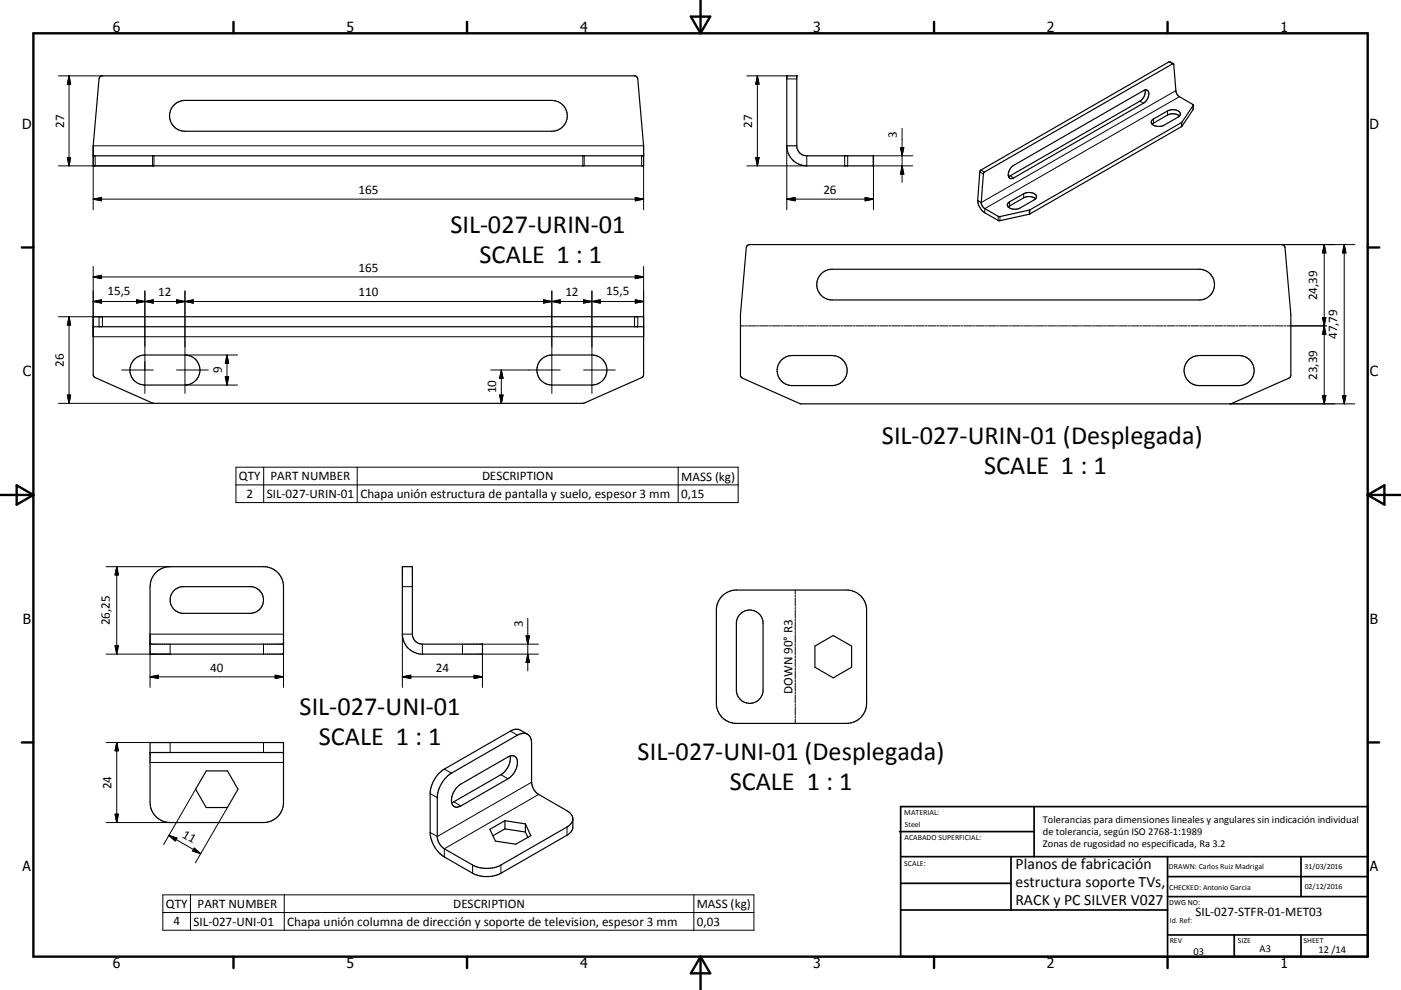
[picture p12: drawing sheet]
<svg xmlns="http://www.w3.org/2000/svg" width="420mm" height="297mm" viewBox="0 0 420 297" stroke-linecap="round" stroke-linejoin="round" font-family="sans-serif">
<g fill="none" stroke="#000" stroke-width=".36">
<path d="M350.7 18.5h.1M350.7 18.5l-56.7 32.6-.2 .5-.7 8.6M350.7 18.5l1.1 .6M351.8 19.1l.7 8.1a2.26 2.26 0 0 0 1.1 1.8l4.1 2.4v1.4M351.8 19.1l-56.7 32.5-.3 .5-.6 8.7M30.1 22.9l.4-.1h159.9l.5 .3 .3 .6 1.8 20v6.1h-165.1v-6.1l1.8-20zM52.2 31.5l1.2-.9 2.1-.5h109.9a4.6 4.6 0 0 1 4.7 4.7 4.6 4.6 0 0 1-4.7 4.6h-109.9a4.6 4.6 0 0 1-4.3-2.9 4.6 4.6 0 0 1 1-5zM343.3 27a3.3 3.3 0 0 1-1.6 3.4l-39.3 22.6M343.3 27a1.15 1.15 0 0 1 1.1 .6 1.15 1.15 0 0 1 0 1.2 3.6 3.6 0 0 1-1.6 2.2l-38.9 22.4a.94 .94 0 0 1-1.5-.4M343.3 27l-39.4 22.6a3.3 3.3 0 0 0-1.5 3.4M345.6 35.9l4.4-2.6a2.93 2.93 0 0 1 3.9 .7l-.1 .6-.3 .4-4.5 2.6a2.66 2.66 0 0 1-3.9-1zM353.6 34.8a3.3 3.3 0 0 0-3.6-.3l-4.6 2.8"/>
<path d="M357.7 32.8l-3.4 5.2-45.6 26.2-9.2 2-4.2-2.4a4.8 4.8 0 0 1-2.2-3.6M357.7 31.5l-3.5 5.3-45.4 26.2-9.2 2-4.3-2.4a2.29 2.29 0 0 1-1.1-1.8M357.7 32.8h.1M27.9 46.7h165.1M235.9 43.7a6 6 0 0 0 6 6.1h20v-3.1h-20a2.96 2.96 0 0 1-3-3M235.9 43.7v-20.9h3v20.9M235.9 43.7h3M310.5 59.6a3.4 3.4 0 0 0-3.6-.3l-4.6 2.8M224 73.7l.7-.3 160 .1 .6 .8 1.7 20.1v18.4l-.6 .6-17.6 7.8-129-.1-17.2-7.7-.6-.6v-18.4l1.7-20.1zM293.1 60.2l1.1 .6M302.3 60.9l4.6-2.8a2.94 2.94 0 0 1 3.8 .7l-.1 .6-.3 .4-4.5 2.6a2.62 2.62 0 0 1-3.8-.9zM27.9 95h165.1v17.4l-.6 .9-17.7 7.7h-128.5l-18-8-.3-.6z"/>
<path d="M27.9 98h165.1M246.2 82.1l1.8-1.1 1.5-.2h110a4.6 4.6 0 0 1 4.6 4.6 4.6 4.6 0 0 1-4.6 4.6h-110a4.6 4.6 0 0 1-4.3-2.8 4.6 4.6 0 0 1 1-5.1zM40.2 107.9l1.2-.9 1.5-.5h12.6a4.5 4.5 0 0 1 4.5 4.5 4.5 4.5 0 0 1-4.5 4.5h-12.1a4.5 4.5 0 0 1-4.1-2.7 4.5 4.5 0 0 1 .9-4.9zM162.2 107.9l1.2-.9 1.5-.5h12.6a4.5 4.5 0 0 1 4.5 4.5 4.5 4.5 0 0 1-4.5 4.5h-12.1a4.5 4.5 0 0 1-4.1-2.7 4.5 4.5 0 0 1 .9-4.9zM234.2 108.1l1.3-1 2-.4h12a4.5 4.5 0 0 1 4.5 4.5 4.5 4.5 0 0 1-4.5 4.5h-12a4.5 4.5 0 0 1-4.1-2.8 4.5 4.5 0 0 1 .8-4.8zM356.2 108.1l1.3-1 2-.4h12a4.5 4.5 0 0 1 4.5 4.5 4.5 4.5 0 0 1-4.5 4.5h-12a4.5 4.5 0 0 1-4.1-2.7 4.5 4.5 0 0 1 .8-4.9zM46.8 171.8a5.9 5.9 0 0 1 4.2-1.8h28a6 6 0 0 1 6 6v20.2h-40v-20.2a5.9 5.9 0 0 1 1.8-4.2zM52 177.4l1.1-.9 1.4-.5h20.5a4 4 0 0 1 4 4 4 4 0 0 1-4 4h-20a4 4 0 0 1-3.6-2.4 4 4 0 0 1 .6-4.2zM120.6 170h3v20.3a3 3 0 0 0 3 3h18v2.9h-18a6 6 0 0 1-6-5.9zM216.5 178.8a6.1 6.1 0 0 1 4.3-1.8h33a6 6 0 0 1 6 6v28a6 6 0 0 1-6 6h-33a6 6 0 0 1-6-6v-28a6 6 0 0 1 1.7-4.2zM45 193.3h40M222.1 184a4 4 0 0 1 4.3-.6 4 4 0 0 1 2.4 3.6v20a4 4 0 0 1-4 4 4 4 0 0 1-4-4v-20.5l.4-1.3z"/>
<path d="M244.3 193.8l5.5-3.1 5.5 3.1v6.4l-5.5 3.2-5.5-3.2zM45 222.8h40v18a6 6 0 0 1-6 6h-28a6 6 0 0 1-6-6zM45 225.8h40M61.8 231.3h6.4l3.2 5.5-3.2 5.5h-6.4l-3.1-5.5zM137.2 236l1-.8 14.1-8.1a1.79 1.79 0 0 1 2.2-.1 1.79 1.79 0 0 1 .6 2.1 6.2 6.2 0 0 1-2.8 4.5l-14.1 8.2a1.8 1.8 0 0 1-2.2 0 1.8 1.8 0 0 1-.6-2.1 6.1 6.1 0 0 1 1.8-3.7zM152.9 226.8a5.9 5.9 0 0 1-2.7 5.6l-14.8 8.5M158.1 220.3l-2.1-1.2a2.95 2.95 0 0 0-3 .2l-19.8 11.4a9.4 9.4 0 0 0-4.2 7.4v11.6a9.3 9.3 0 0 0 4.2 7.4l8.5 4.9a9.4 9.4 0 0 0 8.5 0l19.8-11.4a3 3 0 0 0 1.7-2.5v-2.4M158.1 220.3a2.96 2.96 0 0 0-3 .3l-19.8 11.4a9.4 9.4 0 0 0-4.2 7.3v12a4.9 4.9 0 0 0 2.1 3.3l8.5 4.9a9.4 9.4 0 0 0 8.5 0l19.8-11.4a3 3 0 0 0 1.7-2.4M158.1 220.3a2.94 2.94 0 0 1 1.3 2.7v11.7a4.7 4.7 0 0 0 2.1 3.6l8.5 4.9a3 3 0 0 1 1.7 2.5M151.4 246.2l-4.5 2.6 1.6 3.5 6.1 1 4.5-2.6-1.6-3.5M151.4 248.7l-3.6 2M151.4 246.2v2.5"/>
<path d="M151.4 248.7l6.1 .9M151.4 246.2l6.1 1M157.5 247.2v2.4M157.5 249.6l.8 1.6"/>
</g>
<g fill="none" stroke="#000" stroke-width=".3">
<path d="M350.5 18.5l1 .7M17.5 22.8h13.2M20.7 22.8v27M20.7 22.8l.5 2.5h-1zM223.9 22.8h12M227.1 22.8l.5 2.5h-1zM227.1 22.8v27M235.9 23.7h3M270.5 38.5v16.2M341.7 30.4l1.1 .6M345.8 35.7v1.3M350 33.3v1.2"/>
<path d="M352.5 27.2l-58.3 33.6M353.6 29l-58.3 33.6v1.2M354.2 36.8v1.2M354.3 36.7v1.2M357.7 31.6v1.2M20.2 47.2h1l-.5 2.6zM27.9 59.7l2.6-.4v1zM27.9 59.7h165.1M28.5 46.7v3.1M45.7 46.7v3.1M46.2 46.7v3.1h-28.7M174.7 46.7v3.1"/>
<path d="M175.1 46.7v3.1M190.5 59.3l2.5 .4-2.5 .6zM192.4 46.7v3.1M226.6 47.2h1l-.5 2.6zM235.9 59.7h26M235.9 59.7l2.5-.4v1zM235.9 43.7v19.2M241.9 46.7v3.1h-18M253.2 46.7v3.1M254.1 46.7v3.1M259.4 59.3l2.5 .4-2.5 .6zM261.9 49.8v13.1"/>
<path d="M270 44.2h1l-.5 2.5zM270.5 49.8l.5 2.4h-1zM273.6 46.7h-11.8v3.1h11.8M293.8 51.6l1 .6M294.1 51l1 .6M302.8 52.8l1.1 .6M306.9 58.1v1.2M27.9 62.9v-19.2h165.1v19.2M27.9 79.9v21.1h165.1v-21.1M299.3 64.9v1.2M299.8 65v1.2M302.7 60.6v1.2"/>
<path d="M308.6 63v1.3M308.8 63v1.2M384.3 73.4h21.9M397 73.4v47.8M397 73.4l.5 2.5h-1zM403 73.4v47.8M403 73.4l.5 2.5h-1zM17.5 95h13.2v3M20.7 95v26M20.7 95l.5 2.5h-1zM27.9 83.1h165.1M27.9 83.1l2.6-.5v1z"/>
<path d="M27.9 90.5l2.6-.6v1zM27.9 90.5h165.1M29.7 95v3M40.9 89.9l2.5 .6-2.5 .4zM43.4 87.3v30.7M43.4 90.5l2.6-.6v1zM52.9 89.9l2.6 .6-2.6 .4zM55.5 90.5l2.4-.6v1zM55.5 87.3v30.7M163 89.9l2.4 .6-2.4 .4zM165.4 90.5l2.6-.6v1zM165.4 87.3v30.7"/>
<path d="M174.9 89.9l2.6 .6-2.6 .4zM177.5 87.3v30.7M177.5 90.5l2.4-.6v1zM190.2 95v3M190.5 82.6l2.5 .5-2.5 .5zM190.5 89.9l2.5 .6-2.5 .4zM191.2 95v3M222 97.8h1.2M223.5 97.8h.6M224.4 97.8h2.4M227.1 97.8h.6M228 97.8h2.3"/>
<path d="M230.7 97.8h.6M231.6 97.8h2.4M234.2 97.8h.6M235.2 97.8h2.3M237.8 97.8h.6M238.7 97.8h2.4M241.4 97.8h.6M242.3 97.8h2.4M245 97.8h.6M245.9 97.8h2.4M248.6 97.8h.6M249.5 97.8h2.4"/>
<path d="M252.2 97.8h.6M253.1 97.8h2.4M255.8 97.8h.6M256.7 97.8h2.4M259.4 97.8h.6M260.2 97.8h2.4M262.9 97.8h.7M263.9 97.8h2.3M266.5 97.8h.6M267.4 97.8h2.4M270.1 97.8h.6M271 97.8h2.4"/>
<path d="M273.7 97.8h.6M274.6 97.8h2.4M277.3 97.8h.6M278.2 97.8h2.4M280.9 97.8h.6M281.8 97.8h2.4M284.5 97.8h.6M285.4 97.8h2.4M288.1 97.8h.5M289 97.8h2.3M291.6 97.8h.6M292.5 97.8h2.4"/>
<path d="M295.2 97.8h.6M296.1 97.8h2.4M298.8 97.8h.6M299.7 97.8h2.4M302.4 97.8h.6M303.3 97.8h2.4M306 97.8h.6M306.9 97.8h2.4M309.6 97.8h.6M310.5 97.8h2.4M313.2 97.8h.6M314.1 97.8h2.4"/>
<path d="M316.7 97.8h.7M317.7 97.8h2.3M320.4 97.8h.5M321.2 97.8h2.4M323.9 97.8h.6M324.8 97.8h2.4M327.5 97.8h.6M328.4 97.8h2.4M331.1 97.8h.6M332 97.8h2.4M334.7 97.8h.6M335.6 97.8h2.4"/>
<path d="M338.3 97.8h.6M339.2 97.8h2.4M341.9 97.8h.6M342.8 97.8h2.3M345.4 97.8h.7M346.4 97.8h2.3M349 97.8h.6M349.9 97.8h2.4M352.6 97.8h.6M353.5 97.8h2.4M356.2 97.8h.6M357.1 97.8h2.4"/>
<path d="M359.8 97.8h.6M360.7 97.8h2.4M363.4 97.8h.6M364.3 97.8h2.4M367 97.8h.6M367.9 97.8h2.4M370.6 97.8h.6M371.5 97.8h2.3M374.2 97.8h.6M375 97.8h2.4M377.7 97.8h.6M378.6 97.8h2.4"/>
<path d="M381.3 97.8h.6M382.2 97.8h2.4M384.9 97.8h.6M385.8 97.8h11.8M396.5 95.3h1l-.5 2.5zM397 97.8l.5 2.5h-1zM20.2 118.5h1l-.5 2.5zM36.4 111h9.6M52.9 111h9.5M55.6 106.5h15.6M55.6 115.5h15.6M67.5 113h1.1l-.5 2.5z"/>
<path d="M68.1 106.5v9M68.1 106.5l.5 2.5h-1.1zM147.1 111h20.9M149.8 118.5h1l-.5 2.5zM150.3 111v10M150.3 111l.5 2.5h-1zM174.9 111h9.5M396.5 118.7h1l-.5 2.5zM402.5 118.7h1l-.5 2.5zM17.5 121h28.7M368.8 121.2h37.4M70.7 140.2h150.6v10.6h-150.6z"/>
<path d="M70.7 145.5h150.6M79.1 140.2v10.6M107.1 140.2v10.6M203.3 140.2v10.6M31.8 170h19.2M35 170v26.2M35 170l.5 2.5h-1zM120.6 176h3M238.4 177v1.2M238.4 178.5v.6M238.4 179.4v2.5M34.5 193.8h1l-.5 2.4z"/>
<path d="M51 193.3v2.9h-19.2M79 193.3v2.9M123.6 190.3h-3v15.9M126.6 193.3v2.9M138.6 193.3v2.9M144.6 193.3h16.8M157.7 190.8h1l-.5 2.5zM158.2 185.5v15.8M158.2 196.2l.5 2.6h-1zM161.4 196.2h-16.8v10M238.4 182.2v.6M238.4 183.1v2.4"/>
<path d="M238.4 185.8v.6M238.4 186.7v2.4M238.4 189.4v.7M238.4 190.4v2.4M238.4 193.1v.6M238.4 194v2.4M238.4 196.7v.6M238.4 197.6v2.5M45 206.2v-15.9h40v15.9M45 203.1h40M45 203.1l2.5-.5v1zM82.5 202.6l2.5 .5-2.5 .5z"/>
<path d="M120.6 203.1h24M120.6 203.1l2.5-.5v1zM142.2 202.6l2.4 .5-2.4 .5zM153 219.3l2.1 1.3M238.4 200.4v.5M238.4 201.3v2.4M238.4 204v.6M238.4 204.9v2.4M238.4 207.6v.6M238.4 208.5v2.5M238.4 211.3v.6M238.4 212.2v2.4"/>
<path d="M238.4 214.9v.6M238.4 215.8v1.2M31.8 222.8h19.2v3M35 222.8v24M35 222.8l.5 2.5h-1zM45 228.8h40M58.7 236.8l-9.7 16.6M79 222.8v3M129 238.1l2.1 1.2M133.2 230.7l2.1 1.3M150.2 232.4l2.1 1.2M159.4 234.7l-28.3 16.3-2.1-1.3"/>
<path d="M161.5 238.3l-28.3 16.3v2.5M31.8 246.8h19.2M34.5 244.3h1l-.5 2.5zM50.7 250.6l9.5 5.5M50.7 250.6l2.4 .8-.5 .9zM58.2 254.4l2 1.7-2.4-.8zM68.2 242.3l-9.6 16.6M136.1 240.5l2.1 1.3M141.7 259.5v2.5M150.2 259.5v2.5M170 248.1v2.5M48.8 268.5h177.2v10.6h-177.2z"/>
<path d="M48.8 273.8h177.2M57.1 268.5v10.6M85.2 268.5v10.6M208 268.5v10.6"/>
</g>
<g fill="#000">
<circle cx="235.9" cy="22.8" r=".18"/>
<circle cx="238.9" cy="22.8" r=".18"/>
</g>
<g fill="none" stroke="#000" stroke-width=".71">
<path d="M10 10h400v277h-400zM70 6.6v3.4M140 6.6v3.4M207.1 5h5.8l-2.9 5zM210 0v10M280 6.6v3.4M350 6.6v3.4M6.6 74.2h3.4M410 74.2h3.5M0 148.5h10M5 145.6l5 2.9-5 2.9zM410 148.5h10.1"/>
<path d="M410 148.5l5.1-2.9v5.8zM6.6 222.7h3.4M410 222.7h3.5M70 287v3.4M140 287v3.4M210 287v10M210 287l2.9 5h-5.8zM280 287v3.4M350 287v3.4"/>
</g>
<g fill="none" stroke="#000" stroke-width=".51">
<path d="M269.7 249.5h40.3M270 242h140v45h-140zM270 257h140M303.1 257v16M310 242v15M350 257v30M390.1 257v12M270 265h33.1M270 273h80M350 269h60M350 263h60M350 280.5h60"/>
<path d="M370 280.5v6.5M390.1 280.5v6.5"/>
</g>
<g fill="#000" stroke="#000" stroke-width=".3">
<path d="M20.7 22.8l.5 2.5h-1zM227.1 22.8l.5 2.5h-1zM20.2 47.2h1l-.5 2.6zM27.9 59.7l2.6-.4v1zM226.6 47.2h1l-.5 2.6zM235.9 59.7l2.5-.4v1zM270 44.2h1l-.5 2.5zM270.5 49.8l.5 2.4h-1zM190.5 59.3l2.5 .4-2.5 .6zM259.4 59.3l2.5 .4-2.5 .6zM397 73.4l.5 2.5h-1zM403 73.4l.5 2.5h-1z"/>
<path d="M20.7 95l.5 2.5h-1zM27.9 83.1l2.6-.5v1zM27.9 90.5l2.6-.6v1zM40.9 89.9l2.5 .6-2.5 .4zM43.4 90.5l2.6-.6v1zM52.9 89.9l2.6 .6-2.6 .4zM55.5 90.5l2.4-.6v1zM163 89.9l2.4 .6-2.4 .4zM165.4 90.5l2.6-.6v1zM174.9 89.9l2.6 .6-2.6 .4zM177.5 90.5l2.4-.6v1zM190.5 82.6l2.5 .5-2.5 .5z"/>
<path d="M190.5 89.9l2.5 .6-2.5 .4zM396.5 95.3h1l-.5 2.5zM20.2 118.5h1l-.5 2.5zM67.5 113h1.1l-.5 2.5zM68.1 106.5l.5 2.5h-1.1zM149.8 118.5h1l-.5 2.5zM150.3 111l.5 2.5h-1zM396.5 118.7h1l-.5 2.5zM397 97.8l.5 2.5h-1zM402.5 118.7h1l-.5 2.5zM35 170l.5 2.5h-1zM34.5 193.8h1l-.5 2.4z"/>
<path d="M157.7 190.8h1l-.5 2.5zM158.2 196.2l.5 2.6h-1zM45 203.1l2.5-.5v1zM82.5 202.6l2.5 .5-2.5 .5zM120.6 203.1l2.5-.5v1zM142.2 202.6l2.4 .5-2.4 .5zM35 222.8l.5 2.5h-1zM34.5 244.3h1l-.5 2.5zM50.7 250.6l2.4 .8-.5 .9zM58.2 254.4l2 1.7-2.4-.8z"/>
</g>
<g font-size="7.9">
<text x="135" y="70">SIL-027-URIN-01</text>
<text x="143.8" y="79">SCALE 1 : 1</text>
<text x="264.4" y="133.2">SIL-027-URIN-01 (Desplegada)</text>
<text x="295.1" y="142.2">SCALE 1 : 1</text>
<text x="89.8" y="214.6">SIL-027-UNI-01</text>
<text x="95.6" y="223.6">SCALE 1 : 1</text>
<text x="191.2" y="228">SIL-027-UNI-01 (Desplegada)</text>
<text x="218.8" y="237">SCALE 1 : 1</text>
</g>
<g font-size="4.7">
<text x="304.5" y="260.9">Planos de fabricación</text>
<text x="304.5" y="266.2">estructura soporte TVs,</text>
<text x="304.5" y="271.6">RACK y PC SILVER V027</text>
</g>
<g font-size="4.2">
<text x="33.9" y="9.6">6</text>
<text x="103.9" y="9.6">5</text>
<text x="173.9" y="9.6">4</text>
<text x="243.8" y="9.6">3</text>
<text x="313.9" y="9.6">2</text>
<text x="383.9" y="9.6">1</text>
<text x="6.7" y="38.7">D</text>
<text x="410.5" y="38.7">D</text>
<text x="6.9" y="112.9">C</text>
<text x="410.7" y="112.9">C</text>
<text x="6.9" y="187.1">B</text>
<text x="410.7" y="187.1">B</text>
<text x="6.8" y="261.4">A</text>
<text x="410.7" y="261.4">A</text>
<text x="33.9" y="290.4">6</text>
<text x="103.9" y="290.4">5</text>
<text x="173.9" y="290.4">4</text>
<text x="243.8" y="290.4">3</text>
<text x="313.9" y="290.4">2</text>
<text x="383.9" y="290.4">1</text>
</g>
<g font-size="3.9">
<text x="19.2" y="38.3" transform="rotate(-90 19.2 38.3)">27</text>
<text x="225.6" y="38.3" transform="rotate(-90 225.6 38.3)">27</text>
<text x="268.9" y="41.3" transform="rotate(-90 268.9 41.3)">3</text>
<text x="107.4" y="58.2">165</text>
<text x="246.9" y="58.2">26</text>
<text x="107.4" y="81.5">165</text>
<text x="32.3" y="88.4">15,5</text>
<text x="47.4" y="88.9">12</text>
<text x="107.4" y="88.9">110</text>
<text x="169.5" y="88.9">12</text>
<text x="181.7" y="88.4">15,5</text>
<text x="394.9" y="90.1" transform="rotate(-90 394.9 90.1)">24,39</text>
<text x="400.9" y="101.8" transform="rotate(-90 400.9 101.8)">47,79</text>
<text x="19.1" y="110" transform="rotate(-90 19.1 110)">26</text>
<text x="66.5" y="112" transform="rotate(-90 66.5 112)">9</text>
<text x="394.9" y="114" transform="rotate(-90 394.9 114)">23,39</text>
<text x="148.8" y="118" transform="rotate(-90 148.8 118)">10</text>
<text x="71.6" y="144.1">QTY</text>
<text x="73.9" y="149.4">2</text>
<text x="80" y="149.4">SIL-027-URIN-01</text>
<text x="81.1" y="144.1">PART NUMBER</text>
<text x="108" y="149.4">Chapa unión estructura de pantalla y suelo, espesor 3 mm</text>
<text x="144.5" y="144.1">DESCRIPTION</text>
<text x="204.2" y="144.2">MASS (kg)</text>
<text x="204.2" y="149.4">0,15</text>
<text x="32.9" y="187.6" transform="rotate(-90 32.9 187.6)">26,25</text>
<text x="156.7" y="188.2" transform="rotate(-90 156.7 188.2)">3</text>
<text x="63" y="201.5">40</text>
<text x="130.6" y="201.5">24</text>
<text x="237.6" y="208.2" transform="rotate(-90 237.6 208.2)">DOWN 90° R3</text>
<text x="33.4" y="236.7" transform="rotate(-90 33.4 236.7)">24</text>
<text x="54.4" y="251" transform="rotate(30 54.4 251)">11</text>
<text x="49.7" y="272.4">QTY</text>
<text x="59.2" y="272.4">PART NUMBER</text>
<text x="135.9" y="272.4">DESCRIPTION</text>
<text x="209" y="272.5">MASS (kg)</text>
<text x="358.4" y="274.9">SIL-027-STFR-01-MET03</text>
<text x="52" y="277.6">4</text>
<text x="58" y="277.7">SIL-027-UNI-01</text>
<text x="86.1" y="277.8">Chapa unión columna de dirección y soporte de television, espesor 3 mm</text>
<text x="209" y="277.7">0,03</text>
</g>
<g font-size="3.1">
<text x="312.7" y="246.8">Tolerancias para dimensiones lineales y angulares sin indicación individual</text>
<text x="312.7" y="250.4">de tolerancia, según ISO 2768-1:1989</text>
<text x="312.7" y="254">Zonas de rugosidad no especificada, Ra 3.2</text>
<text x="357.8" y="286.5">03</text>
<text x="377.6" y="285.6">A3</text>
<text x="395.3" y="285.9">12 /14</text>
</g>
<g font-size="2.4">
<text x="271.1" y="244.4">MATERIAL:</text>
<text x="271.2" y="252">ACABADO SUPERFICIAL:</text>
<text x="271.3" y="248">Steel</text>
<text x="271.1" y="259.7">SCALE:</text>
<text x="350.4" y="260.8">DRAWN: Carlos Ruiz Madrigal</text>
<text x="391.1" y="260.6">31/03/2016</text>
<text x="350.5" y="267">CHECKED: Antonio Garcia</text>
<text x="391.2" y="266.7">02/12/2016</text>
<text x="350.5" y="271.4">DWG NO:</text>
<text x="350.7" y="276.9">Id. Ref:</text>
<text x="350.7" y="282.8">REV</text>
<text x="371.1" y="282.9">SIZE</text>
<text x="390.8" y="283">SHEET</text>
</g>
</svg>
